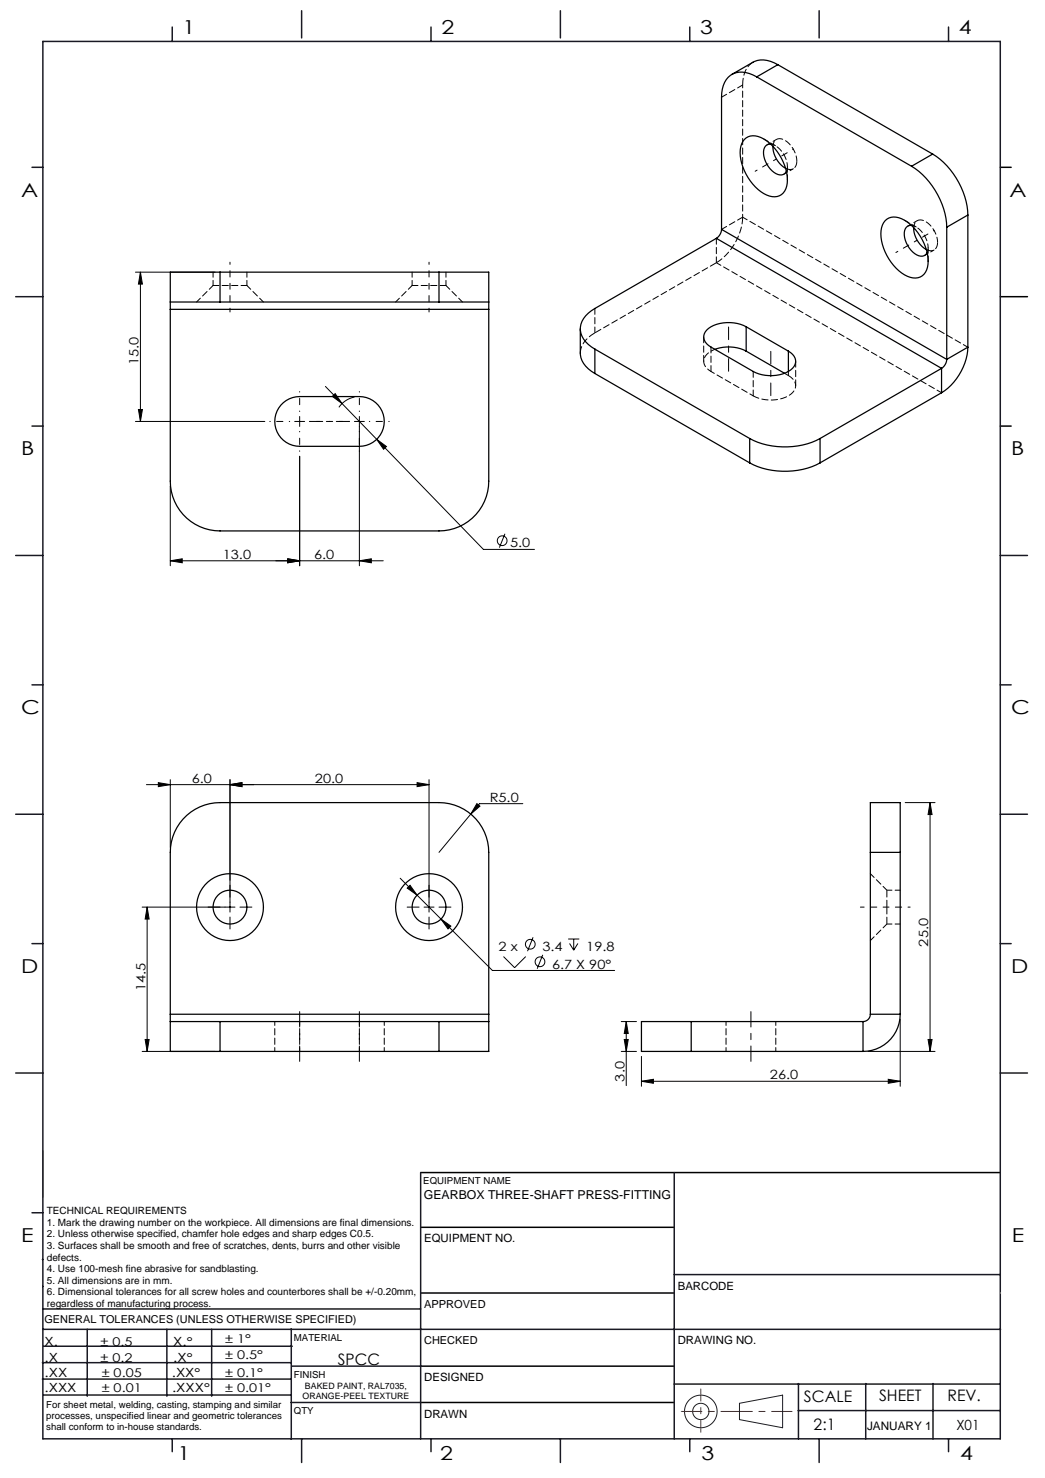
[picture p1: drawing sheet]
<svg xmlns="http://www.w3.org/2000/svg" width="210mm" height="297mm" viewBox="0 0 210 297" stroke-linecap="round" stroke-linejoin="round" font-family="sans-serif">
<g fill="none" stroke="#191924" stroke-width=".2">
<path d="M8.6 231.2v9.4M148.6 282l8.7-1.6v6.5l-8.7-1.6z"/>
<circle cx="140.8" cy="283.6" r="3.3"/>
<circle cx="140.8" cy="283.6" r="1.64"/>
</g>
<path d="M201 33.6h2.2M201 59.6h5.5M201 85.6h2.2M84.5 235.6h116.5M84.6 259.8h50.9M84.6 246.6h50.9M84.6 274.5h50.9M84.5 281.8h51" fill="none" stroke="#000" stroke-width=".3"/>
<path d="M136.9 283.6h22.3" fill="none" stroke="#f00" stroke-width=".2" stroke-dasharray="6.3 1.3 1.3 1.3" stroke-dashoffset="2.2"/>
<path d="M140.8 287.8v-8.7" fill="none" stroke="#f00" stroke-width=".2" stroke-dasharray="6.3 1.3 1.3 1.3" stroke-dashoffset="3.9"/>
<g fill="none" stroke="#191924" stroke-width=".3">
<path d="M8.6 8.3h192.4v280.8h-192.4zM34.6 5.4v2.9M60.6 2.2v5.4M86.6 5.4v2.9M112.6 2.2v5.4M138.6 5.4v2.9M164.6 2.2v5.4M190.6 5.4v2.9M6.4 33.6h2.2M3.2 59.6h5.4M6.4 85.6h2.2M3.2 111.6h5.4"/>
<path d="M201 111.6h5.5M6.4 137.6h2.2M201 137.6h2.2M3.2 163.6h5.4M201 163.6h5.5M6.4 189.6h2.2M201 189.6h2.2M3.2 215.6h5.4M201 215.6h5.5M84.5 235.6v53.5M135.5 235.6v53.5M6.4 243.7h2.2"/>
<path d="M8.5 253.1h.1M8.6 258.5h.1M135.5 256.1h65.5M8.5 277.1h49.9M8.5 273.8h49.9M8.6 267.1h75.9M8.6 263h75.9M8.8 270.5h49.9M17.5 267.1v13.5M33.5 267.1v13.5M42.5 267.1v13.5M58.5 267.1v22.1"/>
<path d="M58.6 274.5h26M84.6 267.1h116.5M135.5 278.1h65.5M160.5 278v11.1M174 278v11.1M187.5 278v11.1M8.8 280.3h49.7M34.6 289.1v2.6M58.5 281.8h26M60.6 289.1v4.8M86.6 289.1v2.6M112.6 289.1v4.8"/>
<path d="M138.6 289.1v2.6M160.4 283.5h40.6M164.6 289.1v4.8M190.6 289.1v2.6"/>
</g>
<path d="M201 259.8h.1" fill="none" stroke="#c0c0c0" stroke-width=".2"/>
<g fill="none" stroke="#000" stroke-width=".2">
<path d="M27.2 54.7h16M28.2 54.7v30M28.2 54.7l.4 2.4h-.8zM65.4 77.7l10.3 10.6M66.8 79.7l.6-.6 1.3 2zM71.2 79.8a5 5 0 0 0-3.1 2.1M27.2 84.7h26M27.8 82.3h.8l-.4 2.4zM34.2 97.7v16M59.2 84.7h2M60.2 83.7v2M60.2 91.7v22"/>
<path d="M72.2 85.7v28M75.7 88.3l2 1.4-.6 .6zM75.7 88.3l21.4 22.1h10.3M34.2 112.7l2.4-.4v.8zM34.2 112.7h42.8M57.8 112.3l2.4 .4-2.4 .4zM72.2 112.7l2.4-.4v.8zM101.5 107.3l-1.1 2.8M29.4 157.7h56.8M31.8 157.3l2.4 .4-2.4 .4zM34.2 156.7v13.6M46.2 157.7l2.4-.4v.8z"/>
<path d="M46.2 156.7v26.6M83.8 157.3l2.4 .4-2.4 .4zM86.2 156.7v26.6M80.4 176.5l8.2 8.2M82.4 177.9l1.4 2-2-1.4zM95.8 161.5l.6 .5-1.8 1.6zM105.1 161.5h-8.8l-8.1 9.8M181.9 161.3h6M186.9 161.3v50M186.9 161.3l.4 2.4h-.8zM28.6 182.3h18.6M29.6 182.3v29"/>
<path d="M29.6 182.3l.4 2.4h-.8zM85.2 182.3h2M88.6 184.7l2 1.4-.6 .6zM88.6 184.7l10.4 10.3h24.5M101.2 192.2l2.2 2.3 2.3-2.3M107.1 188.3l-1.1 2.8M109.1 191.9l-1.1 2.8M114.2 188.7h2.2M114.5 189.6l.8 1.3M115.3 188.7v2.2M116.1 189.6l-.8 1.3M28.6 211.3h14.6"/>
<path d="M29.2 208.9h.8l-.4 2.4zM124.8 211.3h3.1M124.8 205.3h3.1M125.4 208.9h.8l-.4 2.4zM125.8 205.3v12.9M125.8 205.3l.4 2.4h-.8zM128.9 217.3l2.4-.4v.8zM128.9 212.3v6M128.9 217.3h52M174.4 211.3h13.5M178.5 216.9l2.4 .4-2.4 .4zM180.9 204.8v13.5"/>
<path d="M186.5 208.9h.8l-.4 2.4z"/>
<circle cx="100.9" cy="108.7" r=".98"/>
<circle cx="106.6" cy="189.7" r=".98"/>
<circle cx="108.5" cy="193.3" r=".98"/>
</g>
<path d="M60.2 213.3v-10M72.2 213.3v-10M150.9 213.3v-10" fill="none" stroke="#000" stroke-width=".2" stroke-dasharray="15.2 1.3 1.3 1.3" stroke-dashoffset="12.1"/>
<path d="M72.2 84.7v-1M72.2 84.7h-1M72.2 84.7v1M72.2 84.7h1M44.2 182.3h-2.4M46.2 180.3v-2.4M46.2 184.3v2.4M48.2 182.3h2.4M84.2 182.3h-2.4M86.2 180.3v-2.4M86.2 184.3v2.4M88.2 182.3h2.4" fill="none" stroke="#000" stroke-width=".2" stroke-dasharray="15.2 1.3 1.3 1.3"/>
<path d="M151.8 34.4l4-2.3M46.2 52.7v4.7M86.2 52.7v4.7M180 50.7l4.1-2.3M182.9 182.3h-4.7" fill="none" stroke="#000" stroke-width=".2" stroke-dasharray="15.2 1.3 1.3 1.3" stroke-dashoffset="14.8"/>
<path d="M46.2 62.7v-5.3M86.2 62.7v-5.3M172.9 182.3h5.3" fill="none" stroke="#000" stroke-width=".2" stroke-dasharray="15.2 1.3 1.3 1.3" stroke-dashoffset="14.5"/>
<path d="M159.5 30l-3.7 2.1M187.7 46.3l-3.6 2.1M58.2 84.7h-4M60.2 82.7v-4M60.2 86.7v4M62.2 84.7h4M70.2 84.7h-4M72.2 82.7v-4M72.2 86.7v4M74.2 84.7h4" fill="none" stroke="#000" stroke-width=".2" stroke-dasharray="15.2 1.3 1.3 1.3" stroke-dashoffset="15.1"/>
<path d="M62.2 84.7h8" fill="none" stroke="#000" stroke-width=".2" stroke-dasharray="15.2 1.3 1.3 1.3" stroke-dashoffset="13.1"/>
<path d="M146.4 74.6v-8.9M154.9 79.5v-8.9" fill="none" stroke="#000" stroke-width=".2" stroke-dasharray="15.2 1.3 1.3 1.3" stroke-dashoffset="12.7"/>
<g fill="#000">
<path d="M28.2 54.7l.4 2.4h-.8zM27.8 82.3h.8l-.4 2.4z"/>
<path d="M34.2 112.7l2.4-.4v.8zM57.8 112.3l2.4 .4-2.4 .4z"/>
<path d="M31.8 157.3l2.4 .4-2.4 .4zM46.2 157.7l2.4-.4v.8z"/>
<path d="M46.2 157.7l2.4-.4v.8zM83.8 157.3l2.4 .4-2.4 .4zM95.8 161.5l-1.2 2.1 1.8-1.6zM82.4 177.9l-.6 .6 2 1.4zM88.6 184.7l1.4 2 .6-.6zM57.8 112.3l2.4 .4-2.4 .4zM72.2 112.7l2.4-.4v.8zM66.8 79.7l1.9 1.4-1.3-2zM75.7 88.3l1.4 2 .6-.6z"/>
<path d="M186.9 161.3l.4 2.4h-.8zM186.5 208.9h.8l-.4 2.4z"/>
<path d="M29.2 208.9h.8l-.4 2.4zM29.6 182.3l.4 2.4h-.8z"/>
<path d="M125.4 208.9h.8l-.4 2.4zM125.8 205.3l.4 2.4h-.8z"/>
<path d="M128.9 217.3l2.4-.4v.8zM178.5 216.9l2.4 .4-2.4 .4z"/>
</g>
<g fill="none" stroke="#000" stroke-width=".25">
<path d="M152.1 15.4a4.6 4.6 0 0 0-5.8 .1 5.6 5.6 0 0 0-1.3 4v26.6M152.1 15.4l31.1 18M156.3 13a4.9 4.9 0 0 0-5-.5l-4.2 2.5M156.3 13l-4.2 2.4M156.3 13l31.1 18M149.6 28a3 3 0 0 1 3.9-.1 10 10 0 0 1 4.6 9.5 2.66 2.66 0 0 1-4 1.8 9.9 9.9 0 0 1-5.2-9.8zM154.9 29a1.49 1.49 0 0 0-1.5 1.9 4.9 4.9 0 0 0 3.3 4.3 1.22 1.22 0 0 0 1.3-.8M155.3 29.4a5.2 5.2 0 0 0 2.6 4.4M183.2 33.4a15.6 15.6 0 0 1 7.1 12.3M187.4 31a15.6 15.6 0 0 1 7.1 12.2M187.4 31l-4.2 2.4M44.2 54.7h-10v6"/>
<path d="M44.2 54.7v6M44.2 54.7h44M88.2 54.7h10v6M88.2 54.7v6M144 47.9l-24.5 14.1a4.6 4.6 0 0 0-2.8 5 5.6 5.6 0 0 0 2.8 3.2M144 47.9l45.2 26.1M145 46.1a2.3 2.3 0 0 1-1 1.8M145 46.1l45.3 26.1M177.9 44.4a3 3 0 0 1 3.9-.1 10 10 0 0 1 4.6 9.4 2.66 2.66 0 0 1-4.1 1.8 9.9 9.9 0 0 1-5.1-9.7zM183.1 45.3a1.49 1.49 0 0 0-1.4 1.9 4.9 4.9 0 0 0 3.3 4.3 1.22 1.22 0 0 0 1.3-.7M183.6 45.7a5.2 5.2 0 0 0 2.5 4.4M190.3 45.7v26.5"/>
<path d="M194.5 43.2l-4.2 2.5M194.5 43.2v26.6M34.2 60.7h10M34.2 60.7v1.5M34.2 62.2v34.5a10 10 0 0 0 10 10h44a10 10 0 0 0 10-10v-34.5M34.2 62.2h64M44.2 60.7h44M88.2 60.7h10M98.2 60.7v1.5M116.6 66.1v4.9a4.9 4.9 0 0 0 2.9 4.1M119.5 70.2l31.2 17.9M119.5 70.2v4.9"/>
<path d="M119.5 75.1l31.2 17.9M143.7 70.2a7.9 7.9 0 0 1 6.2 .4M149.9 65.7a7.4 7.4 0 0 0-7.9 .6 2.06 2.06 0 0 0 .9 3.4l8.5 4.9a7.4 7.4 0 0 0 7.9-.6 2.06 2.06 0 0 0-.9-3.4M149.9 65.7l8.5 4.9M149.9 65.7v4.9M149.9 70.6l7.8 4.4M158.4 70.6v4M189.2 74l-24.4 14.1M189.2 74v4.9M189.2 78.9l-24.4 14.1M190.3 72.2a2.3 2.3 0 0 1-1.1 1.8M194.5 69.8a11.7 11.7 0 0 1-5.3 9.1"/>
<path d="M194.5 69.8l-4.2 2.4M56.4 81.4a5 5 0 0 1 3.8-1.7h12a5 5 0 0 1 5 5 5 5 0 0 1-5 5h-12a5 5 0 0 1-4.5-2.9 5 5 0 0 1 .7-5.4zM150.7 88.1a15.6 15.6 0 0 0 14.1 0M150.7 93a15.6 15.6 0 0 0 14.1 0M150.7 88.1v4.9M164.8 88.1v4.9M174.9 171.3v-10h6v10M174.9 171.3v32.5M174.9 171.3h6M180.9 171.3v32.5M34.2 205.3h10M34.2 205.3v6h10"/>
<path d="M34.2 203.8v1.5M34.2 203.8v-32.5a10 10 0 0 1 10-10h44a10 10 0 0 1 10 10v32.5M34.2 203.8h64M44.2 211.3h44M44.2 205.3v6M44.2 205.3h44M88.2 205.3h10M88.2 205.3v6M98.2 205.3v6h-10M98.2 203.8v1.5M138.9 205.3h-10v6h10M138.9 211.3h34.5"/>
<path d="M138.9 205.3h34.5M138.9 205.3v6M173.4 205.3v6M174.9 203.8a1.47 1.47 0 0 1-1.5 1.5M174.9 203.8h6M180.9 203.8a7.5 7.5 0 0 1-7.5 7.5"/>
<circle cx="46.2" cy="182.3" r="6.7"/>
<circle cx="46.2" cy="182.3" r="3.4"/>
<circle cx="86.2" cy="182.3" r="6.7"/>
<circle cx="86.2" cy="182.3" r="3.4"/>
</g>
<g fill="none" stroke="#000" stroke-width=".2" stroke-dasharray="1.3 .6" stroke-dashoffset=".5">
<path d="M156 28l-1.9 1.1M157.5 35l1.9-1.1M158 34.4l.2-1M158.2 33.4a4.8 4.8 0 0 0-3.3-4.4M184.3 44.3l-1.9 1.1M185.8 51.3l1.9-1.1M186.3 50.8l.2-1M186.5 49.8a4.8 4.8 0 0 0-3.4-4.5M142.9 74.6l8.5 4.9M55.2 205.3v6M60.2 211.3v-6M72.2 211.3v-6"/>
<path d="M77.2 211.3v-6M145.9 211.3v-6M155.9 211.3v-6"/>
</g>
<path d="M145 19.5l4.2-2.4M49.6 57.4h-6.8M89.6 57.4h-6.8M144 47.9v4.9M145 46.1l4.2-2.5M119.5 66.9v-4.9M141.4 67.7v4.9M142.9 74.6v-4.9M151.4 79.5v-4.9M159.9 77.5v-4.9" fill="none" stroke="#000" stroke-width=".2" stroke-dasharray="1.3 .6" stroke-dashoffset=".1"/>
<g fill="none" stroke="#000" stroke-width=".2" stroke-dasharray="1.3 .6" stroke-dashoffset=".2">
<path d="M155.8 29.3l-2.3-1.4M158.2 36.2v-2.8M160.1 32.4a4.7 4.7 0 0 0-3.5-4.5 1.4 1.4 0 0 0-1.3 1.5M42.8 57.4l-3.3 3.3M42.8 54.7v2.7M49.6 57.4v-2.7M82.8 57.4l-3.3 3.3M82.8 54.7v2.7M89.6 57.4v-2.7M184.1 45.6l-2.3-1.3M186.5 52.5v-2.7M188.4 48.7a4.7 4.7 0 0 0-3.5-4.5 1.4 1.4 0 0 0-1.3 1.5"/>
<path d="M52.9 60.7l-3.3-3.3M92.9 60.7l-3.3-3.3M189.2 78.9l-45.2-26.1M194.5 69.8l-45.3-26.2M178.2 178.9l-3.3-3.3M180.9 178.9h-2.7M174.9 189l3.3-3.3M178.2 185.7h2.7"/>
</g>
<path d="M149.2 17.1a4.9 4.9 0 0 1 2.1-4.6M157.9 33.8a1.44 1.44 0 0 0 1.6 .1 1.44 1.44 0 0 0 .6-1.5M149.2 43.6a11.7 11.7 0 0 1-5.2 9.2M186.1 50.1a1.44 1.44 0 0 0 1.7 .1 1.44 1.44 0 0 0 .6-1.5M116.6 71a4.9 4.9 0 0 1 2.9-4.1M119.5 66.9l24.5-14.1M178.2 182.3v-3.4M178.2 185.7v-3.4" fill="none" stroke="#000" stroke-width=".2" stroke-dasharray="1.3 .6" stroke-dashoffset="-.1"/>
<path d="M143.7 70.2a2.84 2.84 0 0 0-2.3 2.6 2.54 2.54 0 0 0 1.5 1.8M158.4 75.5v-.9M158.4 75.5l-.7-.5" fill="none" stroke="#000" stroke-width=".2" stroke-dasharray="1.3 .6" stroke-dashoffset=".4"/>
<path d="M151.4 79.5a7.4 7.4 0 0 0 7.9-.6 2.06 2.06 0 0 0-.9-3.4" fill="none" stroke="#000" stroke-width=".2" stroke-dasharray="1.3 .6"/>
<path d="M149.2 17.1v26.5" fill="none" stroke="#000" stroke-width=".2" stroke-dasharray="1.3 .6" stroke-dashoffset=".7"/>
<g font-size="3.9">
<text x="36.7" y="6.9">1</text>
<text x="88.7" y="6.9">2</text>
<text x="140.7" y="6.9">3</text>
<text x="192.7" y="6.9">4</text>
<text x="4.2" y="39.5">A</text>
<text x="202.9" y="39.5">A</text>
<text x="4.2" y="91.5">B</text>
<text x="203.2" y="91.5">B</text>
<text x="4.2" y="143.5">C</text>
<text x="203.2" y="143.5">C</text>
<text x="4.2" y="195.5">D</text>
<text x="203.2" y="195.5">D</text>
<text x="4.2" y="249.6">E</text>
<text x="203.3" y="249.6">E</text>
<text x="35.7" y="293.4">1</text>
<text x="88.4" y="293.4">2</text>
<text x="141" y="293.4">3</text>
<text x="193" y="293.4">4</text>
</g>
<g font-size="3.2">
<text x="67.9" y="274.2">SPCC</text>
<text x="161.6" y="281.7">SCALE</text>
<text x="176.7" y="281.5">SHEET</text>
<text x="190.4" y="281.5">REV.</text>
<text x="163.5" y="287.4">2:1</text>
</g>
<text font-size="2.8" x="192.2" y="287.3">X01</text>
<g font-size="2.6">
<text x="27.9" y="73.4" transform="rotate(-90 27.9 73.4)">15.0</text>
<text x="44.8" y="112.3">13.0</text>
<text x="63.1" y="112.3">6.0</text>
<text x="102.5" y="110">5.0</text>
<text x="38.5" y="157.3">6.0</text>
<text x="63.3" y="157.3">20.0</text>
<text x="98.4" y="161.1">R5.0</text>
<text x="100.2" y="191.1">2 x</text>
<text x="109" y="191.1">3.4</text>
<text x="117.8" y="191.1">19.8</text>
<text x="186.5" y="190.2" transform="rotate(-90 186.5 190.2)">25.0</text>
<text x="110.9" y="194.6">6.7 X 90°</text>
<text x="29.2" y="199.2" transform="rotate(-90 29.2 199.2)">14.5</text>
<text x="125.5" y="217.3" transform="rotate(-90 125.5 217.3)">3.0</text>
<text x="154.7" y="216.9">26.0</text>
</g>
<g font-size="2.5">
<text x="85.2" y="240.9">GEARBOX THREE-SHAFT PRESS-FITTING</text>
<text x="8.9" y="273.6">.X</text>
<text x="8.9" y="270.4">X.</text>
<text x="34.8" y="273.7">.X°</text>
<text x="34.8" y="270.5">X.°</text>
<text x="9" y="276.7">.XX</text>
<text x="9" y="279.7">.XXX</text>
<text x="34.5" y="276.7">.XX°</text>
<text x="34.6" y="279.8">.XXX°</text>
</g>
<g font-size="2.4">
<text x="45.2" y="270">± 1°</text>
<text x="20.2" y="270.4">± 0.5</text>
<text x="20.2" y="273.7">± 0.2</text>
<text x="45.2" y="273.2">± 0.5°</text>
<text x="20.4" y="279.7">± 0.01</text>
<text x="20.4" y="276.7">± 0.05</text>
<text x="45.2" y="276.7">± 0.1°</text>
<text x="45.2" y="279.7">± 0.01°</text>
<text x="174.3" y="287.4">JANUARY 1</text>
</g>
<g font-size="2.3">
<text x="85.2" y="249.7">EQUIPMENT NO.</text>
<text x="136.2" y="259.2">BARCODE</text>
<text x="136.2" y="270.2">DRAWING NO.</text>
<text x="85.2" y="277.6">DESIGNED</text>
<text x="85.2" y="284.9">DRAWN</text>
</g>
<g font-size="2.2">
<text x="85.2" y="262.8">APPROVED</text>
<text x="8.9" y="265.9">GENERAL TOLERANCES (UNLESS OTHERWISE SPECIFIED)</text>
<text x="85.2" y="270.1">CHECKED</text>
</g>
<g font-size="2">
<text x="9.4" y="244">TECHNICAL REQUIREMENTS</text>
<text x="9.4" y="246.3">1. Mark the drawing number on the workpiece. All dimensions are final dimensions.</text>
<text x="9.4" y="248.6">2. Unless otherwise specified, chamfer hole edges and sharp edges C0.5.</text>
<text x="9.4" y="251">3. Surfaces shall be smooth and free of scratches, dents, burrs and other visible</text>
<text x="9.4" y="253.3">defects.</text>
<text x="9.4" y="255.6">4. Use 100-mesh fine abrasive for sandblasting.</text>
<text x="9.4" y="258">5. All dimensions are in mm.</text>
<text x="9.4" y="260.3">6. Dimensional tolerances for all screw holes and counterbores shall be +/-0.20mm,</text>
<text x="9.4" y="262.6">regardless of manufacturing process.</text>
</g>
<g font-size="1.9">
<text x="85.1" y="238">EQUIPMENT NAME</text>
<text x="59.1" y="269.5">MATERIAL</text>
<text x="59.1" y="276.9">FINISH</text>
<text x="9.3" y="282.9">For sheet metal, welding, casting, stamping and similar</text>
<text x="9.3" y="285.1">processes, unspecified linear and geometric tolerances</text>
<text x="9.3" y="287.4">shall conform to in-house standards.</text>
<text x="59.1" y="284.2">QTY</text>
</g>
<g font-size="1.8">
<text x="60.8" y="281.1">ORANGE-PEEL TEXTURE</text>
<text x="61.3" y="279">BAKED PAINT, RAL7035,</text>
</g>
</svg>
